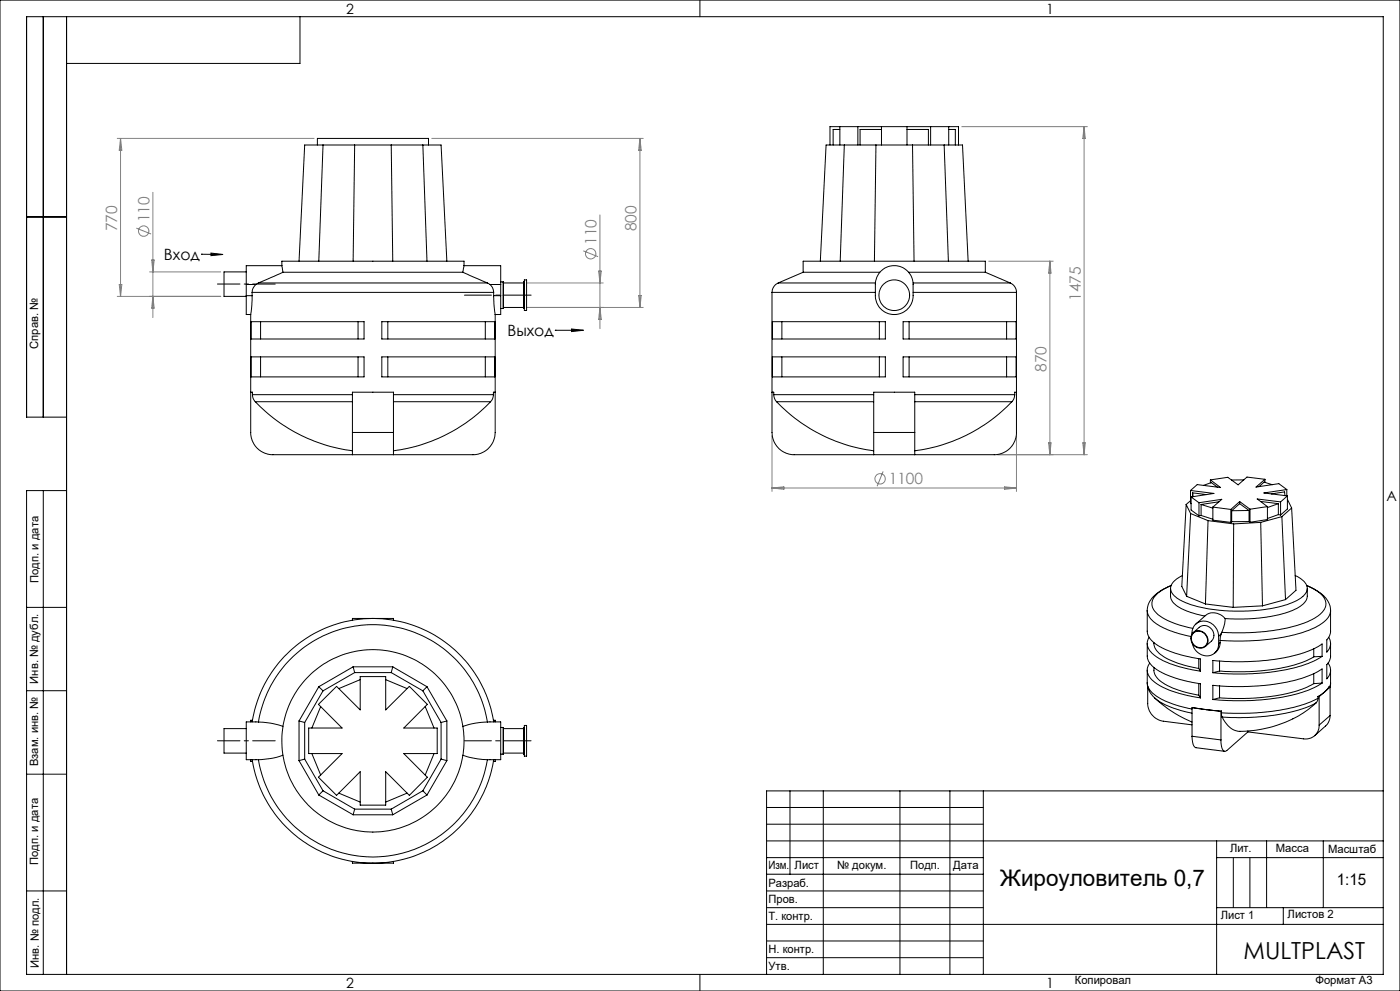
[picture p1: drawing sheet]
<svg xmlns="http://www.w3.org/2000/svg" width="420mm" height="297mm" viewBox="0 0 420 297" stroke-linecap="round" stroke-linejoin="round" font-family="sans-serif">
<g fill="none" stroke="#808080" stroke-width=".3">
<path d="M288.5 38h37.7M325.2 38l.4 3.5h-.8zM325.2 38v98.3M35.2 41.5h59M36.2 41.5v47.3M36.2 41.5l.3 3.5h-.7zM45.9 57.6v37.6M129.5 41.5h63.5M192 41.5l.4 3.5h-.8zM192 41.5v50.6M40.9 68.4l4.4 1.7M45.5 77.9h.7l-.3 3.6z"/>
<path d="M175 75.2l4.4 1.7M180 64.4v34.1M296.6 78.3h19.3M315 78.3v58M315 78.3l.3 3.5h-.7zM35.2 88.8h31M35.8 85.3h.7l-.3 3.5zM44.9 81.5h21.3M45.9 88.8l.3 3.6h-.7zM158 92.1h35M158 84.8h23M179.6 81.2h.8l-.4 3.6z"/>
<path d="M180 92.1l.4 3.6h-.8zM191.6 88.6h.8l-.4 3.5zM231.6 130.6v16.7M299.3 136.3h26.9M304.9 130.6v16.7M314.6 132.7h.7l-.3 3.6zM324.8 132.7h.8l-.4 3.6zM231.6 146.3h73.3M231.6 146.3l3.6-.4v.7zM264.9 141.3l-1.8 4.4M301.4 145.9l3.5 .4-3.5 .3z"/>
<circle cx="43.1" cy="69.2" r="1.55"/>
<circle cx="177.2" cy="76.1" r="1.56"/>
<circle cx="264.1" cy="143.5" r="1.55"/>
</g>
<g fill="none" stroke="#000" stroke-width=".3">
<path d="M0 0h420v297h-420zM13 5v120M20 5v287M90 5v14h-70M210 0v5M252 38.8h-2.1v4.7M252 38v5.5M257.4 38v5.5M264.4 38v5.5M264.4 38.8h-6.4v4.7M272.1 38v5.5M272.1 38.8h6.4v4.7"/>
<path d="M279.2 38v5.5M284.6 38.8h2v4.7M284.6 38v5.5M95.2 43.5v-2h33.4v2M96.9 43.5l-1.3 34.8M106.4 43.5l-.5 34.8M117.4 43.5l.4 34.8M126.9 43.5l1.2 34.8M249 43.5v-5.5h38.5v5.5M253.3 43.5l-1.2 34.8M262.8 43.5l-.5 34.8M273.8 43.5l.4 34.8"/>
<path d="M283.2 43.5l1.3 34.8M8 65h12M60.4 76.2h.1M60.4 76.2l6.5 .1M63.3 75.8l3.6 .5-3.6 .3zM84.6 79.6l.3 2M84.6 79.6v-1.3h54.6v1.3M84.6 79.6h-10.7v5.7M89.7 78.3l1.7-34.8h40.9l1.8 34.8M139.2 79.6l-.3 2M139.2 79.6h11v5.7M246.1 78.3l1.7-34.8h40.9l1.7 34.8"/>
<path d="M73.9 88.6v5.7h1.3M73.9 81.5h-6.7v7.3h6.7M73.9 85.3v3.3M73.9 85.3h2.9M73.9 88.6h1.7M75.2 94.3v35.3a6.6 6.6 0 0 0 6.7 6.7h60a6.7 6.7 0 0 0 6.7-6.7v-35.3M75.3 96.4h33.9v5.2h-33.9zM75.6 87.6h72.5M75.6 88.6l-.4 5.7M75.6 87.6v1M76.8 85.3l-.8 1-.4 1.3M77.5 84.8l-.7 .5"/>
<path d="M77.5 84.8h68.7M78.2 96.4v5.2M84.9 81.6l-7.4 3.2M84.9 81.6h54M107.4 96.4v5.2M114.5 96.4h33.9v5.2h-33.9zM116.3 96.4v5.2M138.9 81.6l7.3 3.2M145.6 96.4v5.2M146.2 84.8l.8 .5M147 85.3l.8 1 .3 1.3M147 85.3h3.2"/>
<path d="M148.1 88.6l.5 5.7M148.1 87.6v1M148.1 88.6h2.1M150.2 88.6v5.7h-1.6M150.2 92.5h.8M150.2 84.5h.8M150.2 85.3v3.3M151 84.5v8M151 92.1h6.1M151 84.8h6.1M157.1 84.5v8M157.1 92.5h.2"/>
<path d="M157.1 84.5h.2M157.3 83.9h.7v9.2h-.7zM166.6 99h.1M166.6 99h8.4M171.4 98.6l3.6 .4-3.6 .4zM231.6 87.6v42a6.7 6.7 0 0 0 6.7 6.7h60a6.6 6.6 0 0 0 6.6-6.7v-42M231.6 87.6h31M231.7 96.4h33.9v5.2h-33.9zM233.5 84.8l-1.3 1-.5 1-.1 .8M233.5 84.8h29.1M234.6 96.4v5.2M240.9 81.6h23"/>
<path d="M240.9 81.6v-3.3h54.7v3.3M240.9 81.6l-7.4 3.2M263.8 96.4v5.2M264.3 81.3a5.7 5.7 0 0 1 6.1-1.3 5.7 5.7 0 0 1 3.5 5.3v3.3a5.7 5.7 0 0 1-5.6 5.7 5.7 5.7 0 0 1-5.7-5.7l.1-4.4 .5-1.4zM270.9 96.4h33.9v5.2h-33.9zM272.6 81.6h23M272.7 96.4v5.2M273.9 87.6h31M273.9 84.8h29.2M295.6 81.6l7.5 3.2M302 96.4v5.2M303.1 84.8l.9 .6 .5 .7 .4 1.5"/>
<path d="M75.2 117.5h.5v.8M75.3 107h33.9v6h-33.9zM75.7 118.3h30M75.7 118.3l.2 1 .7 1.1M78.2 107v6M107.4 107v6M114.5 107h33.9v6h-33.9zM116.3 107v6M118 118.3h30M145.6 107v6M148 118.3l-.2 1.2-.6 .9M148.6 117.5h-.6v.8"/>
<path d="M231.6 117.5h.5v.8M231.7 107h33.9v6h-33.9zM232.1 118.3h30M232.1 118.3l.3 1.1 .6 1M234.6 107v6M263.8 107v6M270.9 107h33.9v6h-33.9zM272.7 107v6M274.4 118.3h30M302 107v6M304.4 118.3l-.2 1.1-.6 1M304.9 117.5h-.5v.8"/>
<path d="M20 125h-12v-120h407v287h-407v-145h12M76.6 120.4h29.1M76.6 120.4a49 49 0 0 0 29.1 14.7M105.7 129.6v6.7M105.7 129.6h12.3M105.7 129.6v-12.1h12.3v12.1M118 129.6v6.7M118 120.4h29.2M147.2 120.4a49.3 49.3 0 0 1-29.2 14.7M233 120.4h29.1M233 120.4a49.3 49.3 0 0 0 29.1 14.7M262.1 129.6v6.7"/>
<path d="M262.1 129.6h12.3M262.1 129.6v-12.1h12.3v12.1M274.4 129.6v6.7M274.4 120.4h29.2M303.6 120.4a49 49 0 0 1-29.2 14.7M13 147v145M355.8 151.2l1.4 2.7M355.8 151.2l-1.3 24.6 1.5 2.9M357.2 147l7 .9-6.9 1M357.2 147v3.9l.1 .1M357.2 150.1l-1.4 1.1M357.2 153.9l5.2 2.1"/>
<path d="M357.2 153.9l-1.2 24.8M357.3 148.9l2.4 1.8M357.3 148.9v4l2.4 1.7M357.8 147.7l.1 1.1M357.8 147.7l4.1 .5M357.8 147.7v1.2M359.7 150.7l6.8-1.1-2.6 2.4M359.7 150.7v3.9M360.3 151.2v3.3M360.3 151.2l3.6 1.1M360.3 154.5l3.6 1.1M360.3 154.5l-.6 .1"/>
<path d="M361.1 145.4l2.3-.8 1.8 1.4M362.4 156l7.7 1M362.4 156l-.8 25M363.1 143.8l3.1 2.3-7-.9-2 1.8M363.1 143.8v.9M363.9 152l5.4 .7M363.9 152v3.9l5.4 .7M365.7 150.4l-5.4 .8M369.3 152.7v3.9M369.5 153.1v3.2M369.5 156.3l-.2 .3M370.1 157l-.1 25"/>
<path d="M371.9 150.3l3.1 2.3M371.9 150.3l-2.6 2.4M371.9 151l-2.4 2.1M371.9 151l2.8 2M371.9 150.3v.7M373.1 143.8l-3.6 .1M374.7 153l-5.2 .1M374.7 153v3.3M374.7 156.3h-5.2M374.7 156.3l.3 .2M375 152.6v3.9M378.1 150.3l5.4 .7"/>
<path d="M378.2 156.6l-8.1 .4M378.2 156.6l.5 25M379.5 143.6l-2.7 2.4 6.8-1 2.4 1.7M379.5 143.6l-5.4-.6-2.7 2.3-3.1-2.3-5.2 .8M379.5 143.6v1M380.2 151.8l-5.2 .8M380.2 151.8v3.9l-5.2 .8M381.4 148l4-.6 .1 1.2M381.7 145.3l-2.5-.8-1.6 1.4M383.5 151l-3.3 1.1M383.5 151v3.2M383.5 154.2l-3.3 1.2"/>
<path d="M383.5 154.2l.7 .1M384.2 150.4l-7-.9 3 2.3M384.2 150.4v3.9M384.6 154.8l-6.4 1.8M384.6 154.8l1.1 24.9M386 146.7l-6.8 1 7 .9M386 146.7v1.9M386.2 148.6l-2 1.8M386.2 148.6v3.9l-2 1.8M386.2 149.6l1.3 2.7M387.5 152.3l-2.9 2.5M387.5 152.3l1.3 24.6-3.1 2.8"/>
<path d="M351.2 176.4v2.3a5.1 5.1 0 0 0 3.7 3.9l2.3 .9 4.3 1.1M356 178.7l5.6 2.3M385.7 179.7l-7 1.9M388.5 172.5a5.1 5.1 0 0 1 3.7 3.9 5.7 5.7 0 0 1-4.3 4.1 50.7 50.7 0 0 1-25.3 2 19.8 19.8 0 0 1-10.5-4.2 2.87 2.87 0 0 1 .7-4.7l1.9-1.1M392.2 176.4v2.3a5.4 5.4 0 0 1-3.9 4l-.4 .2a48.2 48.2 0 0 1-20.3 2.5M8 182h12M105.7 185.9v-.6h12.3v.6M105.9 199.8l-10.3 6M105.9 199.8l.5 1.8M105.9 199.8h11.9M117.8 199.8l-.4 1.8M117.8 199.8l10.3 6"/>
<path d="M344.2 182.9a7.7 7.7 0 0 1 4.8-6.3l2.3-1.1a9.5 9.5 0 0 0-5.6 4.6 4.5 4.5 0 0 0 2.7 4.8 27.8 27.8 0 0 0 9.5 3.4M344.2 192.8v3.8a6.5 6.5 0 0 0 4.4 5 38.2 38.2 0 0 0 11.5 3.3v4.3M344.2 182.9v6.3a6.5 6.5 0 0 0 4.4 5 41.2 41.2 0 0 0 11.5 3.3v3.7M344.2 182.9a5.8 5.8 0 0 0 3.6 4.6 33.3 33.3 0 0 0 9.5 3.3M344.7 191a3.8 3.8 0 0 0 1.4 5.2 30.5 30.5 0 0 0 14 5M344.9 198.7a3.9 3.9 0 0 0 1.4 5.7 30.2 30.2 0 0 0 13.8 4.8M346.2 192.6a5.2 5.2 0 0 0 3.3 4.5 31.7 31.7 0 0 0 10.1 3.2M357.6 190a3.7 3.7 0 0 1 2.5-3.7 3.7 3.7 0 0 1 4.3 1.4l1 1.7 .2 1.3M357.7 192.8a4.2 4.2 0 0 0 3 3.5 4.2 4.2 0 0 0 4.4-1.3l.5-2M357.9 189.9a2.56 2.56 0 0 1 3.8 .3 2.56 2.56 0 0 1-.7 3.8 2.7 2.7 0 0 1-3-1 2.7 2.7 0 0 1-.1-3.1zM357.9 189.7a2.72 2.72 0 0 1 3.8 .4 2.72 2.72 0 0 1-.4 3.9 2.81 2.81 0 0 1-3.4-.9 2.81 2.81 0 0 1 0-3.4zM358 189.6l1.8-1.6a2.79 2.79 0 0 1 3.6 .5 2.79 2.79 0 0 1 0 3.7l-1.8 1.5"/>
<path d="M359.6 197.4v2.9M361.6 181l8.4 1M365.6 190.7v2.3M365.9 198.1v3M366 192.6a3.8 3.8 0 0 1-1.6 3.1M366 191.9v.7M366 192.6l-.4 .4M366.3 190l-.3 1.9M366.3 190l-.7 .7M366.5 189.5l-.2 .5M367.6 185.4l-.2 1.6-.9 2.5M367.6 185.4a4.3 4.3 0 0 0-5.9-1l-2.9 2.6"/>
<path d="M378.7 181.6l-8.7 .4M394.1 196.8a43 43 0 0 1-19.5 4.5l-8.7-.2M394.1 194.4v2.4M396.6 196.7v-3.7a39.3 39.3 0 0 1-18.2 5l-8.4 .3-6.1-.4v3.7M396.6 196.7a40 40 0 0 1-18.2 5l-8.4 .3-6.1-.4M396.6 196.7l-2.5 .1M399.2 182.9a7.5 7.5 0 0 0-4.6-6.2l-2.6-1.2a8.8 8.8 0 0 1 5.7 4.8 4.7 4.7 0 0 1-3 4.8 44.5 44.5 0 0 1-20.1 4.5l-8.1-.1M399.2 192.8l-.1 4.4-.4 1.1-.7 .9v4.2a3.5 3.5 0 0 0 .4-4.7M399.2 182.9v6.6l-.4 1.1-.8 1.2v3.6a3.4 3.4 0 0 0 .6-4.4M399.2 182.9a6 6 0 0 1-3.9 4.7 49.4 49.4 0 0 1-21 4.5l-8.3-.2M8 207h12M73.9 218.4h-6.7v7.3h6.7"/>
<path d="M75.6 216.4a36.7 36.7 0 0 1 36.3-31.1 36.7 36.7 0 0 1 36.2 31.1M75.7 215.9h-.5v.5M77.5 216.4h-3.6v11.3h3.6M77.5 216.4a23 23 0 0 1 7.4 1.3M77.5 216.4a34.8 34.8 0 0 1 34.4-29.2 34.8 34.8 0 0 1 34.3 29.2M89.7 216.1l1.7 .4M89.7 216.1v11.9M91.4 216.5v11M95.5 211.1l5.5-5.4 7.1 7.1v-10h7.6v10l7.1-7.1 5.4 5.4-7.1 7.1h10.1v7.6h-10.1l7.1 7.1-5.4 5.5-7.1-7.1v10h-7.6v-10l-7.1 7.1-5.5-5.5 7.1-7.1h-10v-7.6h10zM95.6 205.8l1.3 1.2M95.6 205.8l-5.9 10.3M96.2 211.8l-2.6 6.4"/>
<path d="M96.9 207l-5.5 9.5M106.4 201.6l-9.5 5.4M106.4 201.6h11M108.1 203.7l-6.5 2.7M115.7 203.7l6.4 2.7M117.4 201.6l9.5 5.4M126.9 207l5.4 9.5M127.6 211.8l2.6 6.4M128.1 205.8l-1.2 1.2M128.1 205.8l6 10.3M132.3 216.5v11M134.1 216.1l-1.8 .4"/>
<path d="M134.1 216.1v11.9M146.2 216.4a23.6 23.6 0 0 0-7.3 1.3M146.2 216.4h4v11.3h-4M148 215.9h.6v.5M150.2 218h.8M151 218v8M151 218.4h6.1M157.1 218v8M157.1 218h.2M157.3 217.4h.7v9.2h-.7zM344.2 204.6a6.1 6.1 0 0 0 2.2 4.5M344.2 204.6a5.9 5.9 0 0 0 3.7 4.6 32.4 32.4 0 0 0 9.7 3.3"/>
<path d="M344.2 200.9v3.7M344.3 205.8v5.1a5.5 5.5 0 0 0 4.7 5.2l8.6 1.1M346.2 200.1v.8a5.5 5.5 0 0 0 3.6 4.3 33.7 33.7 0 0 0 9.8 3.1M346.3 209.1a37.3 37.3 0 0 0 11.3 7.3M346.3 209.1h.1M346.4 209.1a24.7 24.7 0 0 0 11.2 4.6M357.6 212.1l4.3 .6M357.6 212.1v8.6M359.6 204.9v3.4M359.6 200.3l.5 .9M359.6 208.3l.5 .9M361.9 212.7l4.5 .4"/>
<path d="M361.9 212.7l4.4 .5M365.9 201.1l-2 .5M365.9 205.6v3.5M365.9 209.1l-2 .6M366.3 213.2v8.6M366.4 213.6l.2 1.3M366.4 213.1v.5M366.4 213.1l-.1 .1M374.4 219.4l-6.3 5.5a.95 .95 0 0 1-1.1 .1 .95 .95 0 0 1-.5-1l-.2-2.2M374.4 219.1v.3M394.1 204.9a43.9 43.9 0 0 1-20.1 4.4l-8.1-.2M394.1 201.9v3"/>
<path d="M394.8 210.7a33.7 33.7 0 0 1-24 8.3 7.3 7.3 0 0 1-4.2-4.1M394.8 210.7a49.8 49.8 0 0 1-22 4.3l-6.2-.1M395.4 209.3a50.7 50.7 0 0 1-22.7 4.5l-6.3-.2M395.4 209.3l-.1 .5-.5 .9M395.4 208.7v.6M395.4 208.7l.3 .1M395.7 217.3a4 4 0 0 1-4.6 4.1l-16.7-2M395.7 208.8v8.5M396.6 204.7a38.6 38.6 0 0 1-17.6 5l-9 .3-6.1-.3M396.6 204.7v-4.2a40 40 0 0 1-18.2 5l-8.4 .3-6.1-.4v4.3M396.6 204.7l-2.5 .2M397.4 207.4l-2 1.3"/>
<path d="M397.4 207.4l-1.7 1.4M399 205.9l-.3-.1-1.3 1.6M399 214.5l-.2 1.3-.6 1.2-3.8 3.5M399 205.9l-1.6 1.5M399 205.9v8.6M399 214.5l-3.3 2.8M399.2 204.6l-.2 1.3M399.2 204.6l-.3 1.3M399.2 200.9v3.7M8 232h12M75.2 227.7v.5h.5M75.6 227.7a36.7 36.7 0 0 0 36.3 31 36.7 36.7 0 0 0 36.2-31"/>
<path d="M77.5 227.7a34.8 34.8 0 0 0 34.4 29.2 34.8 34.8 0 0 0 34.3-29.2M84.9 226.3a22.4 22.4 0 0 1-7.4 1.4M89.7 228l5.9 10.3M91.4 227.5l5.5 9.5M91.4 227.5l-1.7 .5M93.6 225.8l2.6 6.5M95.6 238.3l10.3 5.9M96.9 237l9.5 5.5M96.9 237l-1.3 1.3M101.6 237.7l6.5 2.7M122.1 237.7l-6.4 2.7M126.9 237l-9.5 5.5"/>
<path d="M126.9 237l1.2 1.3M128.1 238.3l-10.3 5.9M130.2 225.8l-2.6 6.5M132.3 227.5l-5.4 9.5M132.3 227.5l1.8 .5M134.1 228l-6 10.3M138.9 226.3a24.1 24.1 0 0 0 7.3 1.4M148.6 227.7v.5h-.6M150.2 226h.8M151 225.7h6.1M157.1 226h.2M237 237v25"/>
<path d="M247 237v55M270 237v55M285 237v55M295 237v55M357.6 220.7a3.4 3.4 0 0 0 1.2 3.4l8.6 1.1M357.6 220.7l8.7 1.1M415 237h-185v55M105.7 258.2v.5h12.3v-.5M105.9 244.2h11.9M106.4 242.5h11M106.4 242.5l-.5 1.7M117.4 242.5l.4 1.7"/>
<path d="M230 257h65M230 242h65M230 247h65M230 252h185M365 252v40M365 257h50M370 257v15M375 257v15M380 252v20M397 252v20M8 267h12M230 262h65"/>
<path d="M230 267h65M230 272h65M230 277h185M365 272h50M385 272v5M210 292v5M230 282h65M230 287h65"/>
<circle cx="268.3" cy="88.5" r="4.6"/>
<circle cx="111.9" cy="222" r="27.3"/>
</g>
<path d="M65.2 85.1h17.4M65.2 222h17.4" fill="none" stroke="#000" stroke-width=".3" stroke-dasharray="15.2 1.3 1.3 1.3" stroke-dashoffset="8.5"/>
<path d="M159.3 88.5h-20M159.3 222h-20" fill="none" stroke="#000" stroke-width=".3" stroke-dasharray="15.2 1.3 1.3 1.3" stroke-dashoffset="7.1"/>
<path d="M63.3 75.8l3.6 .5-3.6 .3zM171.4 98.6l3.6 .4-3.6 .4z" fill="#000"/>
<text font-size="7.1" x="373" y="287.4">MULTPLAST</text>
<text font-size="6.9" x="300.1" y="265.6">Жироуловитель 0,7</text>
<text font-size="4.8" x="401" y="265.3">1:15</text>
<g font-size="4.7" fill="#808080">
<text x="35.2" y="69.3" transform="rotate(-90 35.2 69.3)">770</text>
<text x="44.8" y="66.7" transform="rotate(-90 44.8 66.7)">110</text>
<text x="191" y="69.3" transform="rotate(-90 191 69.3)">800</text>
<text x="178.9" y="73.5" transform="rotate(-90 178.9 73.5)">110</text>
<text x="324.2" y="90.2" transform="rotate(-90 324.2 90.2)">1475</text>
<text x="313.9" y="111.4" transform="rotate(-90 313.9 111.4)">870</text>
<text x="266.6" y="145.2">1100</text>
</g>
<g font-size="4.7">
<text x="49.2" y="77.9">Вход</text>
<text x="152.2" y="100.7">Выход</text>
</g>
<g font-size="4.2">
<text x="103.8" y="4.2">2</text>
<text x="313.8" y="4.2">1</text>
<text x="415.9" y="150.2">A</text>
<text x="103.8" y="296.2">2</text>
<text x="313.8" y="296.2">1</text>
</g>
<g font-size="3.4">
<text x="11.5" y="104.5" transform="rotate(-90 11.5 104.5)">Справ. №</text>
<text x="11.6" y="174.7" transform="rotate(-90 11.6 174.7)">Подп. и дата</text>
<text x="11.4" y="204.9" transform="rotate(-90 11.4 204.9)">Инв. № дубл.</text>
<text x="11.4" y="229.6" transform="rotate(-90 11.4 229.6)">Взам. инв. №</text>
<text x="369" y="255.5">Лит.</text>
<text x="382.8" y="255.5">Масса</text>
<text x="398.4" y="255.6">Масштаб</text>
<text x="11.4" y="259.2" transform="rotate(-90 11.4 259.2)">Подп. и дата</text>
<text x="230.5" y="260.5">Изм.</text>
<text x="238.4" y="260.4">Лист</text>
<text x="251.1" y="260.4">№ докум.</text>
<text x="273" y="260.4">Подп.</text>
<text x="286" y="260.4">Дата</text>
<text x="230.5" y="265.7">Разраб.</text>
<text x="230.5" y="275.7">Т. контр.</text>
<text x="230.6" y="270.7">Пров.</text>
<text x="366.2" y="275.3">Лист 1</text>
<text x="386.3" y="275.2">Листов 2</text>
<text x="230.6" y="285.7">Н. контр.</text>
<text x="11.6" y="290" transform="rotate(-90 11.6 290)">Инв. № подл.</text>
<text x="230.6" y="290.7">Утв.</text>
<text x="322.5" y="295">Копировал</text>
<text x="394.6" y="295">Формат А3</text>
</g>
</svg>
